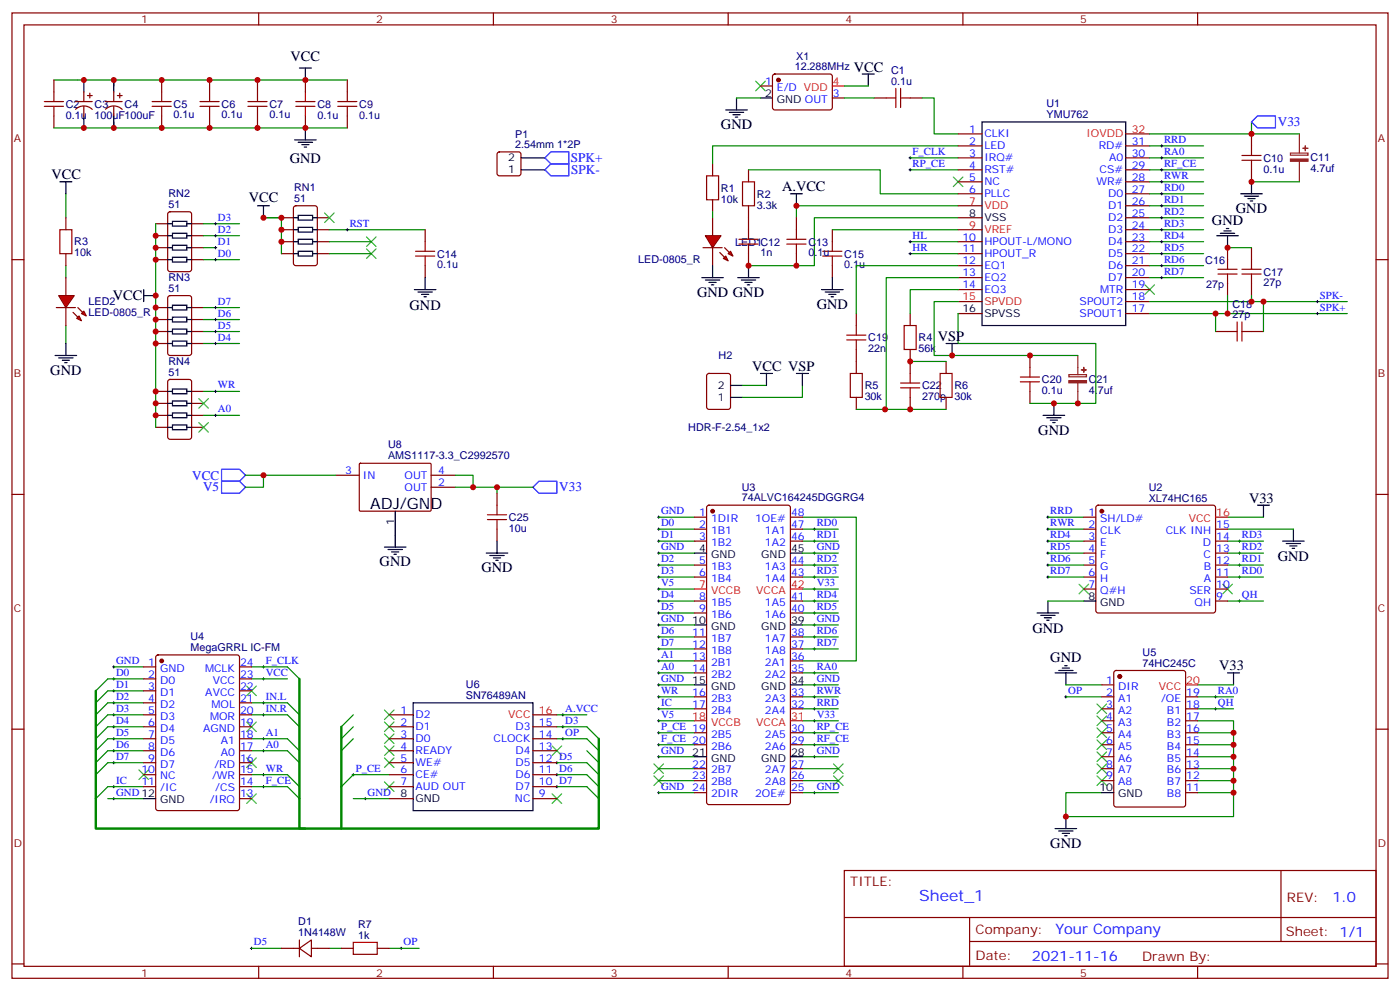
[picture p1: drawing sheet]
<svg xmlns="http://www.w3.org/2000/svg" width="412mm" height="292mm" viewBox="0 0 412 292" stroke-linecap="round" stroke-linejoin="round" font-family="sans-serif">
<g fill="none" stroke="#3c3" stroke-width=".35">
<path d="M222.6 23.9l2.8 2.8M225.4 23.9l-2.8 2.8M280.8 52.1l2.8 2.9M283.6 52.1l-2.8 2.9M107.9 73.3l2.9 2.8M107.9 69.8l2.9 2.8M110.8 73.3l-2.9 2.8M110.8 69.8l-2.9 2.8M337.3 83.9l2.8 2.8M340.1 83.9l-2.8 2.8M317.9 172.1l2.8 2.8M320.7 172.1l-2.8 2.8"/>
<path d="M360.2 172.1l2.8 2.8M363 172.1l-2.8 2.8M72.7 212.7l2.8 2.8M72.7 202.1l2.8 2.8M75.5 212.7l-2.8 2.8M75.5 202.1l-2.8 2.8M113.2 216.2l2.9 2.8M113.2 212.7l2.9 2.8M113.2 209.1l2.9 2.8M113.2 219.7l2.9 2.8M116.1 216.2l-2.9 2.8M116.1 212.7l-2.9 2.8"/>
<path d="M116.1 209.1l-2.9 2.8M116.1 219.7l-2.9 2.8M162.6 219.7l2.9 2.8M165.5 219.7l-2.9 2.8M323.1 207.4l2.9 2.8M323.1 210.9l2.9 2.8M323.1 214.4l2.9 2.8M323.1 217.9l2.9 2.9M326 207.4l-2.9 2.8M326 210.9l-2.9 2.8M326 214.4l-2.9 2.8M326 217.9l-2.9 2.9"/>
<path d="M40.9 226.8l2.8 2.8M43.7 226.8l-2.8 2.8M72.7 233.8l2.8 2.8M72.7 223.2l2.8 2.9M75.5 233.8l-2.8 2.8M75.5 223.2l-2.8 2.9M113.2 223.2l2.9 2.9M113.2 230.3l2.9 2.8M116.1 223.2l-2.9 2.9M116.1 230.3l-2.9 2.8M162.6 233.8l2.9 2.8M165.5 233.8l-2.9 2.8"/>
<path d="M192.6 228.5l2.8 2.9M192.6 225l2.8 2.8M195.4 228.5l-2.8 2.9M195.4 225l-2.8 2.8M245.5 225l2.9 2.8M245.5 228.5l2.9 2.9M248.4 225l-2.9 2.8M248.4 228.5l-2.9 2.9M323.1 221.5l2.9 2.8M323.1 225l2.9 2.8M323.1 228.5l2.9 2.9M326 221.5l-2.9 2.8"/>
<path d="M326 225l-2.9 2.8M326 228.5l-2.9 2.9"/>
</g>
<g fill="none" stroke="#000" stroke-width=".29">
<path d="M267.8 46.5h.7M268.1 46.1v.7M193.7 159.4h.7M193.7 155.9h.7M193.7 152.3h.7M194 152v.7M194 155.5v.7M194 159v.7M239.5 159.4h.7M239.5 155.9h.7M239.9 155.5v.7M239.9 159v.7"/>
<path d="M308.3 159.4h.7M308.3 155.9h.7M308.3 152.3h.7M308.7 152v.7M308.7 155.5v.7M308.7 159v.7M364.8 159.4h.7M365.1 159v.7M193.7 177h.7M193.7 170h.7M193.7 166.4h.7M193.7 173.5h.7"/>
<path d="M193.7 162.9h.7M194 162.6v.7M194 166.1v.7M194 169.6v.7M194 173.1v.7M194 176.7v.7M239.5 177h.7M239.5 170h.7M239.5 166.4h.7M239.5 173.5h.7M239.5 162.9h.7M239.9 162.6v.7"/>
<path d="M239.9 166.1v.7M239.9 169.6v.7M239.9 173.1v.7M239.9 176.7v.7M308.3 170h.7M308.3 166.4h.7M308.3 162.9h.7M308.7 162.6v.7M308.7 166.1v.7M308.7 169.6v.7M364.8 177h.7M364.8 170h.7"/>
<path d="M364.8 166.4h.7M364.8 162.9h.7M365.1 162.6v.7M365.1 166.1v.7M365.1 169.6v.7M365.1 176.7v.7M77.3 196.4h.7M77.6 196.1v.7M193.7 198.2h.7M193.7 194.7h.7M193.7 191.1h.7M193.7 187.6h.7"/>
<path d="M193.7 180.6h.7M193.7 184.1h.7M194 180.2v.7M194 183.7v.7M194 187.3v.7M194 190.8v.7M194 194.3v.7M194 197.8v.7M239.5 198.2h.7M239.5 191.1h.7M239.5 187.6h.7M239.5 180.6h.7"/>
<path d="M239.5 184.1h.7M239.9 180.2v.7M239.9 183.7v.7M239.9 187.3v.7M239.9 190.8v.7M239.9 197.8v.7M165.5 217.6h.7M165.8 217.2v.7M193.7 219.4h.7M193.7 215.8h.7M193.7 208.8h.7M193.7 205.2h.7"/>
<path d="M193.7 212.3h.7M193.7 201.7h.7M194 201.4v.7M194 204.9v.7M194 208.4v.7M194 211.9v.8M194 215.5v.7M194 219v.7M239.5 219.4h.7M239.5 215.8h.7M239.5 208.8h.7M239.5 205.2h.7"/>
<path d="M239.5 212.3h.7M239.5 201.7h.7M239.9 201.4v.7M239.9 204.9v.7M239.9 208.4v.7M239.9 211.9v.8M239.9 215.5v.7M239.9 219v.7M313.6 205.2h.7M314 204.9v.7M357.7 208.8h.7M357.7 205.2h.7"/>
<path d="M358.1 204.9v.7M358.1 208.4v.7M193.7 233.5h.7M193.7 222.9h.7M194 222.5v.7M194 233.1v.7M239.5 233.5h.7M239.5 222.9h.7M239.9 222.5v.7M239.9 233.1v.7"/>
</g>
<g fill="none" stroke="#008700" stroke-width=".35">
<path d="M217 28.9h7M248.7 25.3h7.1M194 159.4h10.6M194 155.9h10.6M194 152.3h10.6M236.4 152.3h15.8v42.4h-15.8M236.4 159.4h10.5M236.4 155.9h10.5M308.7 159.4h10.6M308.7 155.9h10.6M308.7 152.3h10.6M361.6 155.9h19.4"/>
<path d="M361.6 159.4h10.6M361.6 152.3h10.6M194 177h10.6M194 173.5h10.6M194 170h10.6M194 166.4h10.6M194 162.9h10.6M236.4 177h10.5M236.4 173.5h10.5M236.4 170h10.5M236.4 166.4h10.5M236.4 162.9h10.5"/>
<path d="M308.7 177h10.6M308.7 170h10.6M308.7 166.4h10.6M308.7 162.9h10.6M361.6 177h10.6M361.6 170h10.6M361.6 166.4h10.6M361.6 162.9h10.6M194 198.2h10.6M194 194.7h10.6M194 191.1h10.6M194 187.6h10.6"/>
<path d="M194 184.1h10.6M194 180.6h10.6M236.4 198.2h10.5M236.4 191.1h10.5M236.4 187.6h10.5M236.4 184.1h10.5M236.4 180.6h10.5M194 219.4h10.6M194 215.8h10.6M194 212.3h10.6M194 208.8h10.6M194 205.2h10.6"/>
<path d="M194 201.7h10.6M236.4 219.4h10.5M236.4 215.8h10.5M236.4 212.3h10.5M236.4 208.8h10.5M236.4 205.2h10.5M236.4 201.7h10.5M314 205.2h10.6M314 201.7h10.6M352.8 215.8h10.6v17.7M352.8 212.3h10.6v3.5M352.8 219.4h10.6"/>
<path d="M352.8 208.8h10.6M352.8 205.2h10.6M352.8 201.7h10.6M194 233.5h10.6M194 229.9h10.6M194 226.4h10.6M194 222.9h10.6M236.4 233.5h10.5M236.4 229.9h10.5M236.4 226.4h10.5M236.4 222.9h10.5M324.6 233.5h-10.6v7h49.4v-7"/>
<path d="M352.8 233.5h10.6M352.8 229.9h10.6M352.8 226.4h10.6M352.8 222.9h10.6"/>
</g>
<g fill="none" stroke="#000" stroke-width=".35">
<path d="M213.8 32.4h6.3M214.8 33.1h4.3M215.9 33.8h2.1M216.6 34.5h.7M217 28.9v3.5M224 28.9h3.5M254 21.8h3.5M255.8 21.8v3.5M289.3 35.9h42.3v60h-42.3zM370.4 148.8h3.5M372.2 148.8v3.5M377.8 159.4h6.4"/>
<path d="M381 155.9v3.5M204.6 162.9h3.5M232.8 162.9h3.6M308.7 177v3.6M319.3 177h3.5M378.9 160.1h4.2M379.9 160.8h2.2M380.6 161.5h.8M204.6 184.1h3.5M232.8 184.1h3.6M305.5 180.6h6.4M306.6 181.3h4.2"/>
<path d="M307.6 182h2.1M308.3 182.7h.7M310.8 198.2h6.3M311.9 197.5h4.2M312.9 196.8h2.1M313.6 196.1h.7M314 198.2v3.5M361.6 198.2h3.5M363.4 198.2v3.5M204.6 201.7h3.5M232.8 201.7h3.6M204.6 222.9h3.5"/>
<path d="M232.8 222.9h3.6M324.6 233.5h3.5M310.8 244.1h6.3M311.9 244.8h4.2M312.9 245.5h2.1M313.6 246.2h.7M314 240.5v3.6"/>
</g>
<g fill="#870000" stroke="#870000" stroke-width=".35">
<circle cx="329.8" cy="199.2" r=".53"/>
<circle cx="324.6" cy="150.6" r=".53"/>
<circle cx="209.9" cy="150.6" r=".53"/>
<circle cx="229.3" cy="23.6" r=".53"/>
</g>
<g fill="none" stroke="#870000" stroke-width=".35">
<path d="M224 25.3h3.5M227.8 22l.4-.2 16.5 .1 .5 .6-.1 9.5-.6 .4-16.5-.1-.5-.6v-9.2zM245.2 28.9h3.5M282.2 39.4h7.1M331.6 39.4h7.1M282.2 43h7.1M282.2 46.5h7.1M282.2 50h7.1M282.2 53.6h7.1M282.2 57.1h7.1M331.6 43h7.1M331.6 46.5h7.1"/>
<path d="M331.6 50h7.1M331.6 53.6h7.1M331.6 57.1h7.1M282.2 60.6h7.1M282.2 64.1h7.1M282.2 67.7h7.1M282.2 71.2h7.1M282.2 74.7h7.1M282.2 78.2h7.1M331.6 60.6h7.1M331.6 64.1h7.1M331.6 67.7h7.1"/>
<path d="M331.6 71.2h7.1M331.6 74.7h7.1M331.6 78.2h7.1M282.2 81.8h7.1M282.2 85.3h7.1M282.2 88.8h7.1M282.2 92.4h7.1M331.6 81.8h7.1M331.6 85.3h7.1M331.6 88.8h7.1M331.6 92.4h7.1M204.6 152.3h3.5"/>
<path d="M204.6 155.9h3.5M204.6 159.4h3.5M208.4 149l.4-.2h23.3l.7 .4v87.1l-.4 .6-23.6 .1-.6-.5-.1-87zM232.8 152.3h3.6M232.8 155.9h3.6M232.8 159.4h3.6M319.3 152.3h3.5M319.3 155.9h3.5M319.3 159.4h3.5M323 149l.5-.2h33.9l.5 .2 .2 .5v30.3l-.3 .5-.4 .3h-33.9l-.5-.3-.2-.5v-30.3zM358.1 155.9h3.5M358.1 159.4h3.5"/>
<path d="M204.6 166.4h3.5M204.6 170h3.5M204.6 177h3.5M232.8 166.4h3.6M232.8 170h3.6M232.8 177h3.6M319.3 162.9h3.5M319.3 166.4h3.5M319.3 170h3.5M319.3 173.5h3.5M358.1 162.9h3.5M358.1 166.4h3.5"/>
<path d="M358.1 170h3.5M358.1 173.5h3.5M358.1 177h3.5M204.6 180.6h3.5M204.6 187.6h3.5M204.6 191.1h3.5M204.6 194.7h3.5M204.6 198.2h3.5M232.8 180.6h3.6M232.8 187.6h3.6M232.8 191.1h3.6M232.8 194.7h3.6"/>
<path d="M232.8 198.2h3.6M328.3 197.7l.5-.2h19.7l.7 .4v39.1l-.4 .6-20 .1-.7-.5v-39zM204.6 205.2h3.5M204.6 208.8h3.5M204.6 215.8h3.5M204.6 219.4h3.5M232.8 205.2h3.6M232.8 208.8h3.6M232.8 215.8h3.6M232.8 219.4h3.6M324.6 201.7h3.5M324.6 205.2h3.5"/>
<path d="M324.6 208.8h3.5M324.6 212.3h3.5M324.6 215.8h3.5M324.6 219.4h3.5M349.2 205.2h3.6M349.2 208.8h3.6M349.2 212.3h3.6M349.2 215.8h3.6M349.2 219.4h3.6M204.6 226.4h3.5M204.6 229.9h3.5M204.6 233.5h3.5"/>
<path d="M232.8 226.4h3.6M232.8 229.9h3.6M232.8 233.5h3.6M324.6 222.9h3.5M324.6 226.4h3.5M324.6 229.9h3.5M349.2 222.9h3.6M349.2 226.4h3.6M349.2 229.9h3.6M349.2 233.5h3.6"/>
</g>
<path d="M245.2 25.3h3.5M358.1 152.3h3.5M204.6 173.5h3.5M232.8 173.5h3.6M204.6 212.3h3.5M232.8 212.3h3.6M349.2 201.7h3.6" fill="none" stroke="#f00" stroke-width=".35"/>
<g fill="#f00" stroke="#870000" stroke-width=".35">
<path d="M207.8 69.4h4.6l-2.5 3.6z"/>
<path d="M207.1 73h5.6z"/>
</g>
<g fill="#870000" stroke="#870000" stroke-width=".35">
<path d="M213.4 73l1.4 1.4z"/>
<path d="M212 74.4l1.4 1.4z"/>
</g>
<g fill="#f00" stroke="#870000" stroke-width=".35">
<path d="M214.5 74.7l.7-.7 .7 1.4z"/>
<path d="M213.1 76.1l.7-.7 .7 1.4z"/>
</g>
<g fill="none" stroke="#870000" stroke-width=".35">
<path d="M15.9 23.6v3.5M15.9 34.1v3.6M22.2 29.9h5M22.3 32.2a3.5 3.5 0 0 1 4.9 0M24.7 27.1v2.8M24.7 31.3v2.8M25.8 28.2h1.4M26.5 27.4v1.5M102.3 23.6v3.5M102.3 34.1v3.6M257.5 28.9h3.6M268.1 28.9h3.5"/>
<path d="M368.7 39.4v3.6M209.9 48.3v3.5M209.9 58.8v3.6M220.5 50v3.6M368.7 50v3.6M45.9 76.5h3.5M45.9 73h3.5M45.9 69.4h3.5M45.9 65.9h3.5M49.6 62.6l.5-.2h5.6l.7 .4v16.5l-.4 .7h-5.9l-.7-.5v-16.4zM56.4 76.5h3.6M56.4 73h3.6"/>
<path d="M56.4 69.4h3.6M56.4 65.9h3.6M82.9 64.1h3.5M82.9 67.7h3.5M82.9 71.2h3.5M82.9 74.7h3.5M86.7 60.8l.4-.2h5.7l.6 .4 .1 16.5-.5 .7h-5.9l-.6-.4-.1-16.5zM93.5 64.1h3.5M93.5 67.7h3.5M93.5 71.2h3.5M93.5 74.7h3.5M125.2 67.7v3.5"/>
<path d="M125.2 78.2v3.6M209.9 64.1v5.3M209.9 73v5.2M220.5 60.6v7.1M220.5 74.7v3.5M234.6 64.1v3.6M234.6 74.7v3.5M245.2 67.7v3.5M245.2 78.2v3.6M361.6 73v3.5M368.7 73v3.5M45.9 97.6h3.5"/>
<path d="M45.9 94.1h3.5M45.9 90.6h3.5M49.6 87.3l.5-.2h5.6l.7 .4v16.5l-.4 .6-5.9 .1-.7-.5v-16.4zM56.4 97.6h3.6M56.4 94.1h3.6M56.4 90.6h3.6M252.2 92.4v3.5M268.1 92.4v3.5M358.1 97.6h3.5M361.6 83.5v3.6M368.7 83.5v3.6M368.7 97.6h3.5"/>
<path d="M45.9 118.8h3.5M45.9 115.3h3.5M45.9 101.2h3.5M49.6 112l.5-.2h5.6l.7 .4v16.5l-.4 .6-5.9 .1-.7-.5v-16.4zM56.4 118.8h3.6M56.4 115.3h3.6M56.4 101.2h3.6M208.4 110.2l.4-.2h5.7l.6 .4 .1 9.5-.5 .6-5.9 .1-.6-.5-.1-9.4zM252.2 102.9v7.1M252.2 117.1v3.5M268.1 102.9v7.1M268.1 117.1v3.5"/>
<path d="M278.7 106.5v3.5M278.7 117.1v3.5M303.4 104.7v3.5M303.4 115.3v3.5M45.9 125.9h3.5M45.9 122.3h3.5M56.4 125.9h3.6M56.4 122.3h3.6M100.5 279.3h3.6M111.1 279.3h3.6"/>
</g>
<g fill="none" stroke="#a10000" stroke-width=".35">
<path d="M13.1 31.3h5.6M13.1 29.9h5.6M15.9 27.1v2.8M15.9 31.3v2.8M99.5 31.3h5.6M99.5 29.9h5.6M102.3 27.1v2.8M102.3 31.3v2.8M261.1 28.9h2.8M263.9 26v5.7M265.3 28.9h2.8M265.3 26v5.7"/>
<path d="M208.1 51.8h3.6v7h-3.6zM218.7 53.6h3.5v7h-3.5zM365.8 47.2h5.7M365.8 45.8h5.7M368.7 43v2.8M368.7 47.2v2.8M122.4 75.4h5.7M122.4 74h5.7M125.2 71.2v2.8M125.2 75.4v2.8M217.7 71.9h5.6M217.7 70.5h5.6"/>
<path d="M220.5 67.7v2.8M220.5 71.9v2.8M231.8 71.9h5.6M231.8 70.5h5.6M234.6 67.7v2.8M234.6 71.9v2.8M242.4 75.4h5.6M242.4 74h5.6M245.2 71.2v2.8M245.2 75.4v2.8M358.8 79.3h5.6M361.6 76.5v2.8"/>
<path d="M365.8 79.3h5.7M368.7 76.5v2.8M249.4 98.7h5.7M252.2 95.9v2.8M266.3 95.9h3.6v7h-3.6zM358.8 80.7h5.6M361.6 80.7v2.8M361.6 97.6h2.8M364.4 94.8v5.7M365.8 80.7h5.7M365.8 97.6h2.9M365.8 94.8v5.7"/>
<path d="M368.7 80.7v2.8M249.4 100.1h5.7M250.5 110h3.5v7.1h-3.5zM252.2 100.1v2.8M265.3 114.2h5.6M265.3 112.8h5.6M268.1 110v2.8M268.1 114.2v2.9M276.9 110h3.6v7.1h-3.6zM300.6 112.5h5.6M300.6 111.1h5.6M303.4 108.2v2.9"/>
<path d="M303.4 112.5v2.8M104.1 277.6h7v3.5h-7z"/>
</g>
<g fill="none" stroke="#008700" stroke-width=".35">
<path d="M15.9 37.7h17.6M15.9 23.6h17.6M90 23.6h12.3M90 37.7h12.3M248.7 28.9h8.8M271.6 28.9h3.6v10.5h7M338.7 39.4h44.1M19.4 57.1v7M220.5 50h38.8v7.1h22.9M268.1 46.5h14.1M268.1 50h14.1M282.2 43h-72.3v5.3"/>
<path d="M338.7 46.5h15.8M338.7 50h15.8M338.7 43h15.8M338.7 53.6h15.8M338.7 57.1h15.8M368.7 53.6h14.1M19.4 78.2v3.6M45.9 65.9v60M60 73h3.5M60 65.9h10.6M60 69.4h10.6M60 76.5h10.6"/>
<path d="M82.9 64.1h-5.3h5.3v10.6M97 67.7h28.2M97 71.2h12.4M97 74.7h12.4M209.9 62.4v1.7M245.2 67.7h37M268.1 71.2h14.1M268.1 74.7h14.1M282.2 78.2h-30v14.2M282.2 60.6h-47.6v3.5M282.2 64.1h-42.3v14.1h-19.4M338.7 67.7h15.8"/>
<path d="M338.7 71.2h15.8M338.7 74.7h15.8M338.7 60.6h15.8M338.7 64.1h15.8M338.7 78.2h15.8M361.6 73h7.1M19.4 95.9v5.3M60 90.6h10.6M60 94.1h10.6M60 97.6h10.6M282.2 81.8h-21.1v38.8h-8.9M282.2 85.3h-14.1v7.1"/>
<path d="M282.2 88.8h-7v15.9h42.3M282.2 92.4v8.8h40.6v17.6h-19.4M338.7 81.8h15.8M338.7 88.8h58.2M338.7 92.4h58.2M358.1 92.4v5.2M361.6 87.1v5.3M368.7 87.1v1.7M372.2 88.8v8.8M60 101.2h10.6M60 115.3h10.6M218.7 113.5h7.1"/>
<path d="M236.4 113.5v3.6h-17.7M268.1 106.5h10.6M60 122.3h10.6M260.7 120.6h18M97 279.3h3.5M114.7 279.3h8.8"/>
</g>
<g fill="none" stroke="#000" stroke-width=".35">
<path d="M24.7 23.6v3.5M24.7 34.1v3.6M17.6 53.6h3.6M19.4 53.6v3.5M232.8 57.1h3.6M234.6 57.1v3.5M365.5 57.1h6.3M366.5 57.8h4.3M367.6 58.5h2.1M368.3 59.2h.7M368.7 53.6v3.5M49.4 69.4h1.4"/>
<path d="M49.4 76.5h1.4M49.4 73h1.4M49.4 65.9h1.4M50.8 75.8h4.2v1.4h-4.2zM50.8 72.2h4.2v1.5h-4.2zM50.8 68.7h4.2v1.4h-4.2zM50.8 65.2h4.2v1.4h-4.2zM55 69.4h1.4M55 76.5h1.4M55 73h1.4M55 65.9h1.4M75.8 60.6h3.6"/>
<path d="M77.6 60.6v3.5M86.4 64.1h1.4M86.4 67.7h1.4M86.4 71.2h1.4M86.4 74.7h1.4M87.8 63.4h4.3v1.4h-4.3zM87.8 67h4.3v1.4h-4.3zM87.8 70.5h4.3v1.4h-4.3zM87.8 74h4.3v1.4h-4.3zM92.1 64.1h1.4M92.1 67.7h1.4M92.1 71.2h1.4"/>
<path d="M92.1 74.7h1.4M209.9 78.2v3.6M220.5 78.2v3.6M358.4 69.4h6.4M359.5 68.7h4.2M360.5 68h2.2M361.2 67.3h.7M361.6 69.4v3.6M42.3 87.1h3.6M42.3 85.3v3.5M49.4 97.6h1.4M49.4 94.1h1.4"/>
<path d="M49.4 90.6h1.4M50.8 96.9h4.2v1.5h-4.2zM50.8 93.4h4.2v1.4h-4.2zM50.8 89.9h4.2v1.4h-4.2zM55 97.6h1.4M55 94.1h1.4M55 90.6h1.4M122.1 85.3h6.3M123.1 86h4.3M124.2 86.7h2.1M124.9 87.4h.7M125.2 81.8v3.5"/>
<path d="M206.7 81.8h6.4M207.8 82.5h4.2M208.8 83.2h2.2M209.5 83.9h.8M217.3 81.8h6.4M218.4 82.5h4.2M219.4 83.2h2.1M220.1 83.9h.7M242 85.3h6.4M243.1 86h4.2M244.1 86.7h2.1M244.8 87.4h.7"/>
<path d="M245.2 81.8v3.5M16.2 104.7h6.4M17.3 105.4h4.2M18.3 106.1h2.2M19 106.8h.8M19.4 101.2v3.5M49.4 101.2h1.4M49.4 118.8h1.4M49.4 115.3h1.4M50.8 118.1h4.2v1.4h-4.2zM50.8 114.6h4.2v1.4h-4.2zM50.8 100.5h4.2v1.4h-4.2z"/>
<path d="M55 101.2h1.4M55 118.8h1.4M55 115.3h1.4M215.2 117.1h3.5M215.2 113.5h3.5M224 110h3.5M225.8 110v3.5M234.6 110h3.5M236.4 110v3.5M278.7 101.2h3.5M280.5 101.2v3.5M310.4 118.8v3.5"/>
<path d="M49.4 122.3h1.4M49.4 125.9h1.4M50.8 125.2h4.2v1.4h-4.2zM50.8 121.6h4.2v1.4h-4.2zM55 122.3h1.4M55 125.9h1.4M307.3 122.3h6.3M308.3 123h4.3M309.4 123.8h2.1M310.1 124.5h.7"/>
</g>
<path d="M382.8 39.4v5.7M380.1 45.1h5.2v.6h-5.2zM382.8 47.6v6M314.9 110.3h5.1v.7h-5.1zM317.5 104.7v5.6M317.5 112.8v6" fill="none" stroke="#8c2424" stroke-width=".35"/>
<g fill="#8c2424" stroke="#8c2424" stroke-width=".35">
<path d="M314.9 112.1h5.1v.6h-5.1z"/>
<path d="M318.6 108.9l1.4 .1z"/>
<path d="M319.2 108.2l.1 1.4z"/>
<path d="M380.1 46.8h5.2v.7h-5.2z"/>
<path d="M383.8 43.7h1.4z"/>
<path d="M384.5 43v1.4z"/>
</g>
<g fill="none" stroke="#000" stroke-width=".29">
<path d="M267.8 50h.7M268.1 49.7v.7M341.8 50h.7M341.8 43h.7M341.8 46.5h.7M341.8 53.6h.7M341.8 57.1h.7M342.2 42.6v.7M342.2 46.1v.7M342.2 49.7v.7M342.2 53.2v.7M342.2 56.7v.7"/>
<path d="M63.1 76.5h.8M63.1 73h.8M63.1 69.4h.8M63.1 65.9h.8M63.5 65.5v.8M63.5 69.1v.7M63.5 72.6v.7M63.5 76.1v.7M102 67.7h.7M102.3 67.3v.7M267.8 71.2h.7M267.8 74.7h.7"/>
<path d="M268.1 70.8v.7M268.1 74.4v.7M341.8 71.2h.7M341.8 74.7h.7M341.8 60.6h.7M341.8 64.1h.7M341.8 67.7h.7M341.8 78.2h.7M342.2 60.3v.7M342.2 63.8v.7M342.2 67.3v.7M342.2 70.8v.7"/>
<path d="M342.2 74.4v.7M342.2 77.9v.7M63.1 97.6h.8M63.1 94.1h.8M63.1 90.6h.8M63.5 90.2v.7M63.5 93.8v.7M63.5 97.3v.7M341.8 81.8h.7M342.2 81.4v.7M387.7 88.8h.7M387.7 92.4h.7"/>
<path d="M388.1 88.5v.7M388.1 92v.7M63.1 101.2h.8M63.1 115.3h.8M63.5 100.8v.7M63.5 114.9v.7M63.1 122.3h.8M63.5 122v.7M103.7 228.2h.7M104.1 227.8v.7M163.7 224.6h.7M163.7 228.2h.7"/>
<path d="M163.7 231.7h.7M164 224.3v.7M164 227.8v.7M164 231.4v.7M117.8 279.3h.7M118.2 279v.7"/>
</g>
<g fill="#f00" stroke="#870000" stroke-width=".35">
<path d="M17.3 87.1h4.6l-2.5 3.5z"/>
<path d="M16.6 90.6h5.6z"/>
</g>
<g fill="#870000" stroke="#870000" stroke-width=".35">
<path d="M22.9 90.6l1.4 1.4z"/>
<path d="M21.5 92l1.4 1.4z"/>
</g>
<g fill="#f00" stroke="#870000" stroke-width=".35">
<path d="M24 92.4l.7-.7 .7 1.4z"/>
<path d="M22.6 93.8l.7-.7 .7 1.4z"/>
</g>
<g fill="none" stroke="#870000" stroke-width=".35">
<path d="M3.5 3.8h405.4v284.3h-405.4zM7.1 7.3h398.2v277.3h-398.2zM76.2 3.8v3.5M145.3 3.8v3.5M214.5 3.8v3.5M283.6 3.8v3.5M352.8 3.8v3.5M31 29.9h5M31.1 32.2a3.5 3.5 0 0 1 4.9 0M33.5 27.1v2.8M33.5 31.3v2.8M34.6 28.2h1.4"/>
<path d="M35.3 27.4v1.5M47.6 23.6v3.5M47.6 34.1v3.6M61.7 23.6v3.5M61.7 34.1v3.6M75.8 23.6v3.5M75.8 34.1v3.6M90 23.6v3.5M90 34.1v3.6M146.6 44.9l.5-.2h5.7l.5 .2 .2 .5v5.7l-.3 .5-.4 .2h-5.7l-.5-.2-.2-.5v-5.7zM3.5 76.5h3.6M19.4 64.1v3.6"/>
<path d="M19.4 74.7v3.5M405.3 76.5h3.6M19.4 81.8v5.3M19.4 90.6v5.3M98.8 140h7M105.9 136.6l.3-.1h20.6l.2 .3-.1 13.6-.3 .2-20.6-.1-.2-.3zM127 140h7.1M3.5 145.6h3.6M127 143.5h7.1M146.4 145.3v3.5M146.4 155.9v3.5M405.3 145.6h3.6"/>
<path d="M42.3 196.4h3.6M42.3 200h3.6M46.1 193.1l.5-.2h23.2l.7 .4 .1 44.8-.5 .6-23.5 .1-.7-.5v-44.7zM70.6 196.4h3.5M70.6 200h3.5M3.5 214.8h3.6M42.3 210.5h3.6M42.3 214.1h3.6M42.3 217.6h3.6M42.3 203.5h3.6M42.3 207h3.6M70.6 210.5h3.5"/>
<path d="M70.6 214.1h3.5M70.6 217.6h3.5M70.6 203.5h3.5M70.6 207h3.5M114.7 210.5h7M114.7 214.1h7M114.7 217.6h7M157 210.5h7M157 214.1h7M157 217.6h7M405.3 214.8h3.6M42.3 221.1h3.6"/>
<path d="M42.3 224.6h3.6M42.3 228.2h3.6M42.3 231.7h3.6M70.6 221.1h3.5M70.6 224.6h3.5M70.6 228.2h3.5M70.6 231.7h3.5M70.6 235.2h3.5M114.7 221.1h7M114.7 224.6h7M114.7 228.2h7M114.7 231.7h7"/>
<path d="M114.7 235.2h7M157 221.1h7M157 224.6h7M157 228.2h7M157 231.7h7M157 235.2h7M248.7 256.4h156.6v28.2h-156.6zM377.3 256.4v20.9M82.9 279.3h5.3M88.2 279.3l3.5-2.4v4.9zM88.2 276.9v4.9M91.7 279.3h5.3"/>
<path d="M248.7 270.2h156.5M285.6 277.3h119.6M285.6 270.2v14.2M3.5 283.9h3.6M76.2 284.6v3.5M145.3 284.6v3.5M214.5 284.6v3.5M283.6 284.6v3.5M352.8 284.6v3.5M405.3 283.9h3.6"/>
</g>
<g fill="none" stroke="#a10000" stroke-width=".35">
<path d="M44.8 31.3h5.6M44.8 29.9h5.6M47.6 27.1v2.8M47.6 31.3v2.8M58.9 31.3h5.7M58.9 29.9h5.7M61.7 27.1v2.8M61.7 31.3v2.8M73 31.3h5.7M73 29.9h5.7M75.8 27.1v2.8M75.8 31.3v2.8"/>
<path d="M87.1 31.3h5.7M87.1 29.9h5.7M90 27.1v2.8M90 31.3v2.8M17.6 67.7h3.6v7h-3.6zM143.6 151.6h5.6M143.6 153h5.6M146.4 148.8v2.8M146.4 153v2.9"/>
</g>
<g fill="none" stroke="#008700" stroke-width=".35">
<path d="M33.5 35.9v1.8h56.5M90 23.6h-56.5v1.7M368.7 35.9v3.5M72.3 140h26.5M77.6 140v3.5h-5.3M134.1 140h5.2v3.5h-5.2M139.3 143.5h17.7M146.4 143.5v1.8M33.5 196.4h8.8M42.3 200h-10.6l-3.5 3.5M74.1 200h10.6M74.1 196.4h10.6l3.5 3.6"/>
<path d="M42.3 210.5h-10.6l-3.5 3.6M42.3 214.1h-10.6l-3.5 3.5M42.3 217.6h-10.6l-3.5 3.5M42.3 207h-10.6l-3.5 3.5M42.3 203.5h-10.6l-3.5 3.5M74.1 210.5h10.6l3.5 3.6M74.1 217.6h10.6l3.5 3.5M74.1 207h10.6l3.5 3.5M104.1 217.6l-3.6 3.5M104.1 214.1l-3.6 3.5M104.1 210.5l-3.6 3.6M164 210.5h8.9"/>
<path d="M164 214.1h8.9l3.5 3.5M164 217.6h8.9l3.5 3.5M31.7 235.2h10.6M42.3 231.7h-10.6l-3.5 3.5M42.3 224.6h-10.6l-3.5 3.6M42.3 221.1h-10.6l-3.5 3.5M74.1 231.7h10.6l3.5 3.5M74.1 228.2h10.6l3.5 3.5M74.1 221.1h10.6l3.5 3.5M104.1 235.2h10.6M114.7 228.2h-10.6l-3.6 3.5M164 231.7h8.9l3.5 3.5"/>
<path d="M164 228.2h8.9l3.5 3.5M164 224.6h8.9l3.5 3.6M172.9 221.1l3.5 3.5M74.1 279.3h8.8"/>
</g>
<g fill="none" stroke="#000" stroke-width=".29">
<path d="M33.2 196.4h.7M33.2 200h.7M33.5 196.1v.7M33.5 199.6v.7M77.3 200h.7M77.6 199.6v.7M33.2 210.5h.7M33.2 207h.7M33.2 217.6h.7M33.2 214.1h.7M33.2 203.5h.7M33.5 203.1v.7"/>
<path d="M33.5 206.7v.7M33.5 210.2v.7M33.5 213.7v.7M33.5 217.2v.7M77.3 210.5h.7M77.3 207h.7M77.3 217.6h.7M77.6 206.7v.7M77.6 210.2v.7M77.6 217.2v.7M165.5 210.5h.7M165.5 214.1h.7"/>
<path d="M165.8 210.2v.7M165.8 213.7v.7M33.2 235.2h.7M33.2 231.7h.7M33.2 221.1h.7M33.2 224.6h.7M33.5 220.8v.7M33.5 224.3v.7M33.5 231.4v.7M33.5 234.9v.7M77.3 231.7h.7M77.3 228.2h.7"/>
<path d="M77.3 221.1h.7M77.6 220.8v.7M77.6 227.8v.7M77.6 231.4v.7M107.2 235.2h.7M107.6 234.9v.7M73.7 279.3h.7M74.1 279v.7"/>
</g>
<path d="M88.2 200v44.1h1.8M28.2 203.5v40.6h148.2v-26.5M100.5 214.1v30" fill="none" stroke="#008700" stroke-width=".71"/>
<g fill="none" stroke="#000" stroke-width=".35">
<path d="M33.5 23.6v3.5M33.5 34.1v3.6M88.2 20h3.5M90 20v3.6M90 37.7v3.5M86.8 41.2h6.3M87.8 41.9h4.3M88.9 42.6h2.1M89.6 43.3h.7M153.5 50h7M153.5 46.5h7M116.4 150.6v10.5"/>
<path d="M146.4 159.4v3.5M113.2 161.1h6.4M114.3 161.9h4.2M115.4 162.6h2.1M116.1 163.3h.7M143.2 162.9h6.4M144.3 163.6h4.2M145.3 164.3h2.2M146 165h.8M121.7 207h35.3v31.8h-35.3zM42.3 235.2h3.6"/>
</g>
<circle cx="47.6" cy="194.7" r=".53" fill="#870000" stroke="#870000" stroke-width=".35"/>
<path d="M368.7 35.9l1.7-1.8h5.3v3.6h-5.3zM160.5 46.5l1.8-1.8h5.3v3.6h-5.3zM160.5 50l1.8-1.7h5.3v3.5h-5.3zM65.3 138.2h5.3l1.7 1.8-1.7 1.7h-5.3zM65.3 141.7h5.3l1.7 1.8-1.7 1.8h-5.3zM157 143.5l1.7-1.8h5.3v3.6h-5.3z" fill="none" stroke="#00f" stroke-width=".35"/>
<path d="M95.6 62.7l2.8 2.8M98.4 62.7l-2.8 2.8M58.6 117.4l2.8 2.8M61.4 117.4l-2.8 2.8M58.6 124.5l2.8 2.8M61.4 124.5l-2.8 2.8" fill="none" stroke="#3c3" stroke-width=".35"/>
<g fill="#c00">
<circle cx="363.4" cy="215.8" r=".88"/>
<circle cx="314" cy="240.5" r=".88"/>
<circle cx="363.4" cy="233.5" r=".88"/>
<circle cx="363.4" cy="229.9" r=".88"/>
<circle cx="363.4" cy="226.4" r=".88"/>
<circle cx="363.4" cy="222.9" r=".88"/>
<circle cx="363.4" cy="219.4" r=".88"/>
<circle cx="268.1" cy="120.6" r=".88"/>
<circle cx="268.1" cy="106.5" r=".88"/>
<circle cx="220.5" cy="78.2" r=".88"/>
<circle cx="234.6" cy="78.2" r=".88"/>
<circle cx="234.6" cy="60.6" r=".88"/>
<circle cx="303.4" cy="104.7" r=".88"/>
<circle cx="317.5" cy="118.8" r=".88"/>
<circle cx="310.4" cy="118.8" r=".88"/>
<circle cx="260.7" cy="120.6" r=".88"/>
<circle cx="368.7" cy="39.4" r=".88"/>
<circle cx="280.5" cy="104.7" r=".88"/>
<circle cx="368.7" cy="53.6" r=".88"/>
<circle cx="361.6" cy="92.4" r=".88"/>
<circle cx="368.7" cy="88.8" r=".88"/>
<circle cx="358.1" cy="92.4" r=".88"/>
<circle cx="372.2" cy="88.8" r=".88"/>
<circle cx="361.6" cy="73" r=".88"/>
<circle cx="45.9" cy="115.3" r=".88"/>
<circle cx="45.9" cy="118.8" r=".88"/>
<circle cx="45.9" cy="122.3" r=".88"/>
<circle cx="45.9" cy="90.6" r=".88"/>
<circle cx="45.9" cy="94.1" r=".88"/>
<circle cx="45.9" cy="97.6" r=".88"/>
<circle cx="45.9" cy="101.2" r=".88"/>
<circle cx="45.9" cy="69.4" r=".88"/>
<circle cx="45.9" cy="73" r=".88"/>
<circle cx="45.9" cy="76.5" r=".88"/>
<circle cx="45.9" cy="87.1" r=".88"/>
<circle cx="82.9" cy="67.7" r=".88"/>
<circle cx="82.9" cy="71.2" r=".88"/>
<circle cx="82.9" cy="64.1" r=".88"/>
<circle cx="77.6" cy="64.1" r=".88"/>
<circle cx="24.7" cy="23.6" r=".88"/>
<circle cx="24.7" cy="37.7" r=".88"/>
<circle cx="33.5" cy="37.7" r=".88"/>
<circle cx="33.5" cy="23.6" r=".88"/>
<circle cx="47.6" cy="37.7" r=".88"/>
<circle cx="61.7" cy="37.7" r=".88"/>
<circle cx="75.8" cy="37.7" r=".88"/>
<circle cx="90" cy="37.7" r=".88"/>
<circle cx="47.6" cy="23.6" r=".88"/>
<circle cx="61.7" cy="23.6" r=".88"/>
<circle cx="75.8" cy="23.6" r=".88"/>
<circle cx="90" cy="23.6" r=".88"/>
<circle cx="139.3" cy="143.5" r=".88"/>
<circle cx="146.4" cy="143.5" r=".88"/>
<circle cx="77.6" cy="140" r=".88"/>
</g>
<text font-size="4.6" x="109" y="149.9">ADJ/GND</text>
<text font-size="4.6" fill="#00f" x="270.8" y="265.4">Sheet_1</text>
<g font-size="4.2">
<text x="85.6" y="17.9">VCC</text>
<text x="251.5" y="21.1">VCC</text>
<text x="212.4" y="38">GND</text>
<text x="85.4" y="47.9">GND</text>
<text x="15.2" y="52.8">VCC</text>
<text x="73.3" y="59.4">VCC</text>
<text x="230.4" y="56.4">A.VCC</text>
<text x="364.1" y="62.7">GND</text>
<text x="357" y="66.2">GND</text>
<text x="33.3" y="88.4">VCC</text>
<text x="205.3" y="87.4">GND GND</text>
<text x="120.7" y="91.4">GND</text>
<text x="240.6" y="90.9">GND</text>
<text x="276.2" y="100.5">VSP</text>
<text x="14.8" y="110.3">GND</text>
<text x="221.5" y="109.3">VCC VSP</text>
<text x="305.9" y="128">GND</text>
<text x="367.9" y="148.1">V33</text>
<text x="111.8" y="166.8">GND</text>
<text x="376.4" y="165.4">GND</text>
<text x="141.8" y="168.6">GND</text>
<text x="304.1" y="186.5">GND</text>
<text x="309.4" y="195">GND</text>
<text x="359.1" y="197.5">V33</text>
<text x="309.4" y="249.7">GND</text>
</g>
<g font-size="4.2" fill="#00f">
<text x="392.5" y="265.7">1.0</text>
<text x="310.9" y="275.2">Your Company</text>
<text x="304" y="283">2021-11-16</text>
</g>
<g font-size="3.9" fill="#00f">
<text x="376.4" y="37.2">V33</text>
<text x="168.2" y="47.8">SPK+</text>
<text x="168.3" y="51.4">SPK-</text>
<text x="56.6" y="141.2">VCC</text>
<text x="59.8" y="144.8">V5</text>
<text x="164.8" y="144.8">V33</text>
</g>
<g font-size="3.9" fill="#800">
<text x="250.5" y="261">TITLE:</text>
<text x="379.1" y="265.7">REV:</text>
<text x="287.4" y="275.2">Company:</text>
<text x="378.7" y="275.8">Sheet: 1/1</text>
<text x="287.4" y="282.9">Date:</text>
<text x="336.4" y="282.9">Drawn By:</text>
</g>
<g font-size="3.2" fill="#800">
<text x="41.6" y="6.8">1</text>
<text x="110.8" y="6.8">2</text>
<text x="179.9" y="6.8">3</text>
<text x="249.1" y="6.8">4</text>
<text x="318.2" y="6.8">5</text>
<text x="4.1" y="41.9">A</text>
<text x="405.9" y="41.9">A</text>
<text x="4.1" y="111.1">B</text>
<text x="405.9" y="111.1">B</text>
<text x="4.1" y="180.2">C</text>
<text x="405.9" y="180.2">C</text>
<text x="4.1" y="249.3">D</text>
<text x="405.9" y="249.3">D</text>
<text x="41.6" y="287.6">1</text>
<text x="110.8" y="287.6">2</text>
<text x="179.9" y="287.6">3</text>
<text x="249.1" y="287.6">4</text>
<text x="318.2" y="287.6">5</text>
</g>
<g font-size="3.2" fill="#000080">
<text x="234.6" y="17.7">X1</text>
<text x="234.1" y="20.6">12.288MHz</text>
<text x="262.5" y="21.8">C1</text>
<text x="262.5" y="25">0.1u</text>
<text x="19.4" y="34.9">0.1u</text>
<text x="19.4" y="31.8">C2</text>
<text x="27.9" y="34.9">100uF100uF</text>
<text x="27.9" y="31.8">C3</text>
<text x="36.7" y="31.8">C4</text>
<text x="51.2" y="34.9">0.1u</text>
<text x="51.2" y="31.7">C5</text>
<text x="65.3" y="34.9">0.1u</text>
<text x="65.3" y="31.7">C6</text>
<text x="79.4" y="34.9">0.1u</text>
<text x="79.4" y="31.7">C7</text>
<text x="93.5" y="35">0.1u</text>
<text x="93.5" y="31.8">C8</text>
<text x="105.8" y="34.9">0.1u</text>
<text x="105.8" y="31.8">C9</text>
<text x="308.3" y="34.8">YMU762</text>
<text x="308.3" y="31.6">U1</text>
<text x="151.8" y="40.6">P1</text>
<text x="151.8" y="43.7">2.54mm 1*2P</text>
<text x="372.2" y="47.6">C10</text>
<text x="386" y="47.6">C11</text>
<text x="372.2" y="50.8">0.1u</text>
<text x="386" y="50.7">4.7uf</text>
<text x="49.6" y="58.1">RN2</text>
<text x="86.7" y="59.5">51</text>
<text x="86.7" y="56.3">RN1</text>
<text x="212.4" y="59.7">10k</text>
<text x="212.4" y="56.4">R1</text>
<text x="223" y="58.2">R2</text>
<text x="49.6" y="61.3">51</text>
<text x="223" y="61.4">3.3k</text>
<text x="21.9" y="75.4">10k</text>
<text x="21.9" y="72.2">R3</text>
<text x="128.8" y="75.9">C14</text>
<text x="188" y="77.5">LED-0805_R</text>
<text x="216.6" y="72.3">LED1C12</text>
<text x="224" y="75.5">1n</text>
<text x="238.1" y="75.5">0.1u</text>
<text x="238.1" y="72.3">C13</text>
<text x="248.7" y="75.9">C15</text>
<text x="355.1" y="77.7">C16</text>
<text x="49.6" y="82.8">RN3</text>
<text x="128.8" y="79.1">0.1u</text>
<text x="248.7" y="79.1">0.1u</text>
<text x="372.2" y="81.2">C17</text>
<text x="26.1" y="89.9">LED2</text>
<text x="49.6" y="86">51</text>
<text x="355.3" y="84.7">27p</text>
<text x="372.2" y="84.3">27p</text>
<text x="26.1" y="93.1">LED-0805_R</text>
<text x="363" y="93.8">27p</text>
<text x="363" y="90.6">C18</text>
<text x="255.8" y="100.5">C19</text>
<text x="270.6" y="100.5">R4</text>
<text x="49.6" y="107.5">RN4</text>
<text x="211.7" y="105.8">H2</text>
<text x="255.8" y="103.8">22n</text>
<text x="270.6" y="103.8">56k</text>
<text x="49.6" y="110.7">51</text>
<text x="306.9" y="112.8">C20</text>
<text x="320.7" y="112.8">C21</text>
<text x="254.7" y="117.9">30k</text>
<text x="254.7" y="114.7">R5</text>
<text x="271.6" y="117.9">270p</text>
<text x="271.6" y="114.7">C22</text>
<text x="281.2" y="117.9">30k</text>
<text x="281.2" y="114.7">R6</text>
<text x="306.9" y="116">0.1u</text>
<text x="320.7" y="116">4.7uf</text>
<text x="202.8" y="127">HDR-F-2.54_1x2</text>
<text x="114.3" y="135.2">AMS1117-3.3_C2992570</text>
<text x="114.3" y="132">U8</text>
<text x="218.5" y="147.6">74ALVC164245DGGRG4</text>
<text x="218.5" y="144.7">U3</text>
<text x="338.4" y="147.7">XL74HC165</text>
<text x="338.4" y="144.6">U2</text>
<text x="149.9" y="153.4">C25</text>
<text x="149.9" y="156.7">10u</text>
<text x="56.1" y="191.7">MegaGRRL IC-FM</text>
<text x="56.1" y="188.6">U4</text>
<text x="336.6" y="196.4">74HC245C</text>
<text x="336.6" y="193.3">U5</text>
<text x="137.2" y="202.6">U6</text>
<text x="137.2" y="205.8">SN76489AN</text>
<text x="87.9" y="275.8">1N4148W</text>
<text x="87.9" y="272.6">D1</text>
<text x="105.5" y="273.4">R7</text>
<text x="105.5" y="276.5">1k</text>
</g>
<g font-size="3.2" fill="#00f">
<text x="225.3" y="25">1</text>
<text x="228.8" y="26.7">E/D VDD</text>
<text x="245.4" y="28.5">3</text>
<text x="285.5" y="39.1">1</text>
<text x="290" y="40.5">CLKI</text>
<text x="268.8" y="45.6">F_CLK</text>
<text x="285.5" y="42.6">2</text>
<text x="285.5" y="46.1">3</text>
<text x="290" y="44">LED</text>
<text x="290" y="47.6">IRQ#</text>
<text x="323.7" y="44">RD#</text>
<text x="326.7" y="47.6">A0</text>
<text x="333.4" y="46.1">30</text>
<text x="333.4" y="42.6">31</text>
<text x="342.9" y="42.1">RRD</text>
<text x="342.9" y="45.6">RA0</text>
<text x="268.8" y="49.1">RP_CE</text>
<text x="285.5" y="49.7">4</text>
<text x="285.5" y="53.2">5</text>
<text x="290" y="51.1">RST#</text>
<text x="323.9" y="51.1">CS#</text>
<text x="333.4" y="53.2">28</text>
<text x="333.4" y="49.7">29</text>
<text x="342.9" y="49.1">RF_CE</text>
<text x="342.9" y="52.7">RWR</text>
<text x="285.5" y="56.7">6</text>
<text x="290" y="54.6">NC</text>
<text x="290" y="58.1">PLLC</text>
<text x="323" y="54.6">WR#</text>
<text x="326.4" y="58.1">D0</text>
<text x="333.4" y="56.7">27</text>
<text x="342.9" y="56.2">RD0</text>
<text x="342.9" y="59.7">RD1</text>
<text x="64.2" y="65">D3</text>
<text x="326.4" y="65.2">D2</text>
<text x="326.4" y="61.7">D1</text>
<text x="333.4" y="63.8">25</text>
<text x="333.4" y="60.3">26</text>
<text x="342.9" y="63.3">RD2</text>
<text x="64.2" y="68.5">D2</text>
<text x="103" y="66.8">RST</text>
<text x="268.8" y="70.3">HL</text>
<text x="283.5" y="70.8">10</text>
<text x="326.4" y="68.7">D3</text>
<text x="333.4" y="70.8">23</text>
<text x="333.4" y="67.3">24</text>
<text x="342.9" y="66.8">RD3</text>
<text x="342.9" y="70.3">RD4</text>
<text x="64.2" y="75.6">D0</text>
<text x="64.2" y="72.1">D1</text>
<text x="268.8" y="73.8">HR</text>
<text x="283.5" y="74.4">11</text>
<text x="283.5" y="77.9">12</text>
<text x="290" y="72.2">HPOUT-L/MONO</text>
<text x="290" y="75.8">HPOUT_R</text>
<text x="326.4" y="75.8">D5</text>
<text x="326.4" y="72.2">D4</text>
<text x="333.4" y="77.9">21</text>
<text x="333.4" y="74.4">22</text>
<text x="342.9" y="73.8">RD5</text>
<text x="342.9" y="77.4">RD6</text>
<text x="283.5" y="81.4">13</text>
<text x="290" y="79.3">EQ1</text>
<text x="290" y="82.8">EQ2</text>
<text x="326.4" y="82.8">D7</text>
<text x="326.4" y="79.3">D6</text>
<text x="333.4" y="81.4">20</text>
<text x="342.9" y="80.9">RD7</text>
<text x="64.2" y="89.7">D7</text>
<text x="283.5" y="84.9">14</text>
<text x="290" y="86.4">EQ3</text>
<text x="318" y="89.9">SPOUT2</text>
<text x="324.1" y="86.4">MTR</text>
<text x="333.4" y="88.5">18</text>
<text x="333.4" y="84.9">19</text>
<text x="388.8" y="87.9">SPK-</text>
<text x="64.2" y="93.2">D6</text>
<text x="318" y="93.4">SPOUT1</text>
<text x="333.4" y="92">17</text>
<text x="388.8" y="91.5">SPK+</text>
<text x="64.2" y="100.3">D4</text>
<text x="64.2" y="96.8">D5</text>
<text x="64.2" y="114.4">WR</text>
<text x="64.2" y="121.5">A0</text>
<text x="101.7" y="139.6">3</text>
<text x="106.9" y="141">IN</text>
<text x="119.2" y="141">OUT</text>
<text x="129.1" y="139.6">4</text>
<text x="129.1" y="143.2">2</text>
<text x="119.2" y="144.6">OUT</text>
<text x="194.7" y="155">D0</text>
<text x="194.7" y="151.4">GND</text>
<text x="205.9" y="152">1</text>
<text x="205.9" y="155.5">2</text>
<text x="209.4" y="153.7">1DIR</text>
<text x="222.4" y="153.7">1OE#</text>
<text x="233" y="155.5">47</text>
<text x="233" y="152">48</text>
<text x="240.6" y="155">RD0</text>
<text x="309.4" y="151.4">RRD</text>
<text x="309.4" y="155">RWR</text>
<text x="320.6" y="152">1</text>
<text x="320.6" y="155.5">2</text>
<text x="324.1" y="153.7">SH/LD#</text>
<text x="358.2" y="155.5">15</text>
<text x="194.7" y="158.5">D1</text>
<text x="205.9" y="159">3</text>
<text x="209.4" y="157.3">1B1</text>
<text x="209.4" y="160.8">1B2</text>
<text x="225.3" y="160.8">1A2</text>
<text x="225.3" y="157.3">1A1</text>
<text x="233" y="159">46</text>
<text x="240.6" y="158.5">RD1</text>
<text x="309.4" y="158.5">RD4</text>
<text x="320.6" y="159">3</text>
<text x="324.1" y="157.3">CLK</text>
<text x="324.1" y="160.8">E</text>
<text x="343.4" y="157.3">CLK INH</text>
<text x="354.3" y="160.8">D</text>
<text x="358.2" y="159">14</text>
<text x="365.8" y="158.5">RD3</text>
<text x="194.7" y="165.6">D2</text>
<text x="194.7" y="162">GND</text>
<text x="205.9" y="166.1">5</text>
<text x="209.4" y="167.9">1B3</text>
<text x="225.3" y="167.9">1A3</text>
<text x="233" y="166.1">44</text>
<text x="240.6" y="165.6">RD2</text>
<text x="240.6" y="162">GND</text>
<text x="309.4" y="165.6">RD6</text>
<text x="309.4" y="162">RD5</text>
<text x="320.6" y="162.6">4</text>
<text x="320.6" y="166.1">5</text>
<text x="324.1" y="164.3">F</text>
<text x="324.1" y="167.9">G</text>
<text x="354.5" y="164.3">C</text>
<text x="354.6" y="167.9">B</text>
<text x="358.2" y="166.1">12</text>
<text x="358.2" y="162.6">13</text>
<text x="365.8" y="162">RD2</text>
<text x="365.8" y="165.6">RD1</text>
<text x="194.7" y="169.1">D3</text>
<text x="194.7" y="172.6">V5</text>
<text x="205.9" y="169.6">6</text>
<text x="209.4" y="171.4">1B4</text>
<text x="225.3" y="171.4">1A4</text>
<text x="233" y="169.6">43</text>
<text x="240.6" y="169.1">RD3</text>
<text x="240.6" y="172.6">V33</text>
<text x="309.4" y="169.1">RD7</text>
<text x="320.6" y="169.6">6</text>
<text x="320.6" y="173.1">7</text>
<text x="324.1" y="171.4">H</text>
<text x="354.6" y="171.4">A</text>
<text x="358.2" y="173.1">10</text>
<text x="358.2" y="169.6">11</text>
<text x="365.8" y="169.1">RD0</text>
<text x="194.7" y="179.7">D5</text>
<text x="194.7" y="176.1">D4</text>
<text x="205.9" y="176.7">8</text>
<text x="209.4" y="178.4">1B5</text>
<text x="225.3" y="178.4">1A5</text>
<text x="233" y="176.7">41</text>
<text x="240.6" y="179.7">RD5</text>
<text x="240.6" y="176.1">RD4</text>
<text x="324.1" y="174.9">Q#H</text>
<text x="350.4" y="174.9">SER</text>
<text x="351.9" y="178.4">QH</text>
<text x="358.2" y="176.7">9</text>
<text x="365.8" y="176.1">QH</text>
<text x="194.7" y="183.2">GND</text>
<text x="205.9" y="180.2">9</text>
<text x="209.4" y="182">1B6</text>
<text x="225.3" y="182">1A6</text>
<text x="233" y="180.2">40</text>
<text x="240.6" y="183.2">GND</text>
<text x="194.7" y="190.3">D7</text>
<text x="194.7" y="186.7">D6</text>
<text x="203.9" y="187.3">11</text>
<text x="203.9" y="190.8">12</text>
<text x="209.4" y="189">1B7</text>
<text x="225.3" y="189">1A7</text>
<text x="233" y="190.8">37</text>
<text x="233" y="187.3">38</text>
<text x="240.6" y="190.3">RD7</text>
<text x="240.6" y="186.7">RD6</text>
<text x="34.2" y="195.6">GND</text>
<text x="43.7" y="196.1">1</text>
<text x="47.2" y="197.8">GND</text>
<text x="60.4" y="197.8">MCLK</text>
<text x="70.7" y="196.1">24</text>
<text x="78.3" y="195.5">F_CLK</text>
<text x="194.7" y="197.3">A0</text>
<text x="194.7" y="193.8">A1</text>
<text x="203.9" y="194.3">13</text>
<text x="203.9" y="197.8">14</text>
<text x="209.4" y="192.5">1B8</text>
<text x="209.4" y="196.1">2B1</text>
<text x="225.3" y="196.1">2A1</text>
<text x="225.3" y="192.5">1A8</text>
<text x="233" y="197.8">35</text>
<text x="233" y="194.3">36</text>
<text x="240.6" y="197.3">RA0</text>
<text x="34.2" y="202.6">D1</text>
<text x="34.2" y="199.1">D0</text>
<text x="43.7" y="199.6">2</text>
<text x="43.7" y="203.1">3</text>
<text x="47.2" y="201.4">D0</text>
<text x="62.6" y="201.4">VCC</text>
<text x="70.7" y="203.1">22</text>
<text x="70.7" y="199.6">23</text>
<text x="78.3" y="199.1">VCC</text>
<text x="194.7" y="200.8">GND</text>
<text x="209.4" y="199.6">2B2</text>
<text x="225.3" y="199.6">2A2</text>
<text x="240.6" y="200.8">GND</text>
<text x="325.9" y="201.4">1</text>
<text x="329.4" y="203.1">DIR</text>
<text x="34.2" y="209.7">D3</text>
<text x="34.2" y="206.1">D2</text>
<text x="43.7" y="206.7">4</text>
<text x="47.2" y="204.9">D1</text>
<text x="47.2" y="208.4">D2</text>
<text x="60.5" y="204.9">AVCC</text>
<text x="62.3" y="208.4">MOL</text>
<text x="70.7" y="206.7">21</text>
<text x="78.3" y="209.7">IN.R</text>
<text x="78.3" y="206.1">IN.L</text>
<text x="166.5" y="209.7">A.VCC</text>
<text x="194.7" y="207.9">IC</text>
<text x="194.7" y="204.4">WR</text>
<text x="203.9" y="204.9">16</text>
<text x="203.9" y="208.4">17</text>
<text x="209.4" y="206.7">2B3</text>
<text x="225.3" y="206.7">2A3</text>
<text x="233" y="208.4">32</text>
<text x="233" y="204.9">33</text>
<text x="240.6" y="207.9">RRD</text>
<text x="240.6" y="204.4">RWR</text>
<text x="314.7" y="204.4">OP</text>
<text x="325.9" y="204.9">2</text>
<text x="325.9" y="208.4">3</text>
<text x="329.4" y="206.7">A1</text>
<text x="342" y="206.7">/OE</text>
<text x="349.4" y="208.4">18</text>
<text x="349.4" y="204.9">19</text>
<text x="358.8" y="204.4">RA0</text>
<text x="358.8" y="207.9">QH</text>
<text x="34.2" y="213.2">D4</text>
<text x="43.7" y="210.2">5</text>
<text x="43.7" y="213.7">6</text>
<text x="47.2" y="211.9">D3</text>
<text x="47.2" y="215.5">D4</text>
<text x="59.8" y="215.5">AGND</text>
<text x="61.9" y="211.9">MOR</text>
<text x="70.7" y="213.7">19</text>
<text x="70.7" y="210.2">20</text>
<text x="117.9" y="210.2">1</text>
<text x="117.9" y="213.7">2</text>
<text x="122.4" y="211.6">D2</text>
<text x="122.4" y="215.1">D1</text>
<text x="151.8" y="215.1">D3</text>
<text x="158.7" y="213.7">15</text>
<text x="166.5" y="213.2">D3</text>
<text x="194.7" y="214.9">P_CE 19</text>
<text x="194.7" y="211.4">V5</text>
<text x="209.4" y="210.2">2B4</text>
<text x="225.3" y="210.2">2A4</text>
<text x="233" y="215.5">30</text>
<text x="240.6" y="214.9">RP_CE</text>
<text x="240.6" y="211.4">V33</text>
<text x="325.9" y="211.9">4</text>
<text x="325.9" y="215.5">5</text>
<text x="329.4" y="210.2">A2</text>
<text x="329.4" y="213.7">A3</text>
<text x="343.8" y="213.7">B2</text>
<text x="343.8" y="210.2">B1</text>
<text x="349.4" y="215.5">16</text>
<text x="349.4" y="211.9">17</text>
<text x="34.2" y="220.2">D6</text>
<text x="34.2" y="216.7">D5</text>
<text x="43.7" y="217.2">7</text>
<text x="43.7" y="220.8">8</text>
<text x="47.2" y="219">D5</text>
<text x="65.1" y="219">A1</text>
<text x="70.7" y="220.8">17</text>
<text x="70.7" y="217.2">18</text>
<text x="78.3" y="220.2">A0</text>
<text x="78.3" y="216.7">A1</text>
<text x="117.9" y="217.2">3</text>
<text x="117.9" y="220.8">4</text>
<text x="122.4" y="218.7">D0</text>
<text x="145.4" y="218.7">CLOCK</text>
<text x="158.7" y="220.8">13</text>
<text x="158.7" y="217.2">14</text>
<text x="166.5" y="216.7">OP</text>
<text x="194.7" y="218.5">F_CE 20</text>
<text x="209.4" y="217.2">2B5</text>
<text x="209.4" y="220.8">2B6</text>
<text x="225.3" y="220.8">2A6</text>
<text x="225.3" y="217.2">2A5</text>
<text x="233" y="219">29</text>
<text x="240.6" y="218.5">RF_CE</text>
<text x="325.9" y="219">6</text>
<text x="329.4" y="217.2">A4</text>
<text x="329.4" y="220.8">A5</text>
<text x="343.8" y="220.8">B4</text>
<text x="343.8" y="217.2">B3</text>
<text x="349.4" y="219">15</text>
<text x="34.2" y="223.8">D7</text>
<text x="41.7" y="227.8">10</text>
<text x="43.7" y="224.3">9</text>
<text x="47.2" y="222.5">D6</text>
<text x="47.2" y="226.1">D7</text>
<text x="63.2" y="226.1">/RD</text>
<text x="65.1" y="222.5">A0</text>
<text x="70.7" y="227.8">15</text>
<text x="70.7" y="224.3">16</text>
<text x="78.3" y="227.3">WR</text>
<text x="104.8" y="227.3">P_CE</text>
<text x="117.9" y="224.3">5</text>
<text x="117.9" y="227.8">6</text>
<text x="122.4" y="222.2">READY</text>
<text x="122.4" y="225.7">WE#</text>
<text x="151.8" y="225.7">D5</text>
<text x="151.8" y="222.2">D4</text>
<text x="158.7" y="227.8">11 D6</text>
<text x="158.7" y="224.3">12 D5</text>
<text x="194.7" y="222">GND</text>
<text x="203.9" y="226.1">22</text>
<text x="209.4" y="227.8">2B7</text>
<text x="225.3" y="227.8">2A7</text>
<text x="233" y="226.1">27</text>
<text x="240.6" y="222">GND</text>
<text x="325.9" y="222.5">7</text>
<text x="325.9" y="226.1">8</text>
<text x="329.4" y="224.3">A6</text>
<text x="329.4" y="227.8">A7</text>
<text x="343.8" y="227.8">B6</text>
<text x="343.8" y="224.3">B5</text>
<text x="349.4" y="226.1">13</text>
<text x="349.4" y="222.5">14</text>
<text x="34.2" y="230.8">IC</text>
<text x="41.7" y="231.4">11</text>
<text x="47.2" y="229.6">NC</text>
<text x="47.2" y="233.1">/IC</text>
<text x="62.5" y="229.6">/WR</text>
<text x="63.4" y="233.1">/CS</text>
<text x="70.7" y="231.4">14</text>
<text x="78.3" y="230.8">F_CE</text>
<text x="117.9" y="231.4">7</text>
<text x="122.4" y="229.2">CE#</text>
<text x="122.4" y="232.8">AUD OUT</text>
<text x="151.8" y="232.8">D7</text>
<text x="151.8" y="229.2">D6</text>
<text x="158.7" y="231.4">10 D7</text>
<text x="194.7" y="232.6">GND</text>
<text x="203.9" y="229.6">23</text>
<text x="203.9" y="233.1">24</text>
<text x="209.4" y="231.4">2B8</text>
<text x="225.3" y="231.4">2A8</text>
<text x="233" y="233.1">25</text>
<text x="233" y="229.6">26</text>
<text x="240.6" y="232.6">GND</text>
<text x="325.9" y="229.6">9</text>
<text x="329.4" y="231.4">A8</text>
<text x="343.8" y="231.4">B7</text>
<text x="349.4" y="233.1">11</text>
<text x="349.4" y="229.6">12</text>
<text x="34.2" y="234.4">GND 12</text>
<text x="61.8" y="236.6">/IRQ</text>
<text x="70.7" y="234.9">13</text>
<text x="108.3" y="234.4">GND</text>
<text x="151.7" y="236.3">NC</text>
<text x="158.7" y="234.9">9</text>
<text x="209.4" y="234.9">2DIR</text>
<text x="222.4" y="234.9">2OE#</text>
<text x="343.8" y="234.9">B8</text>
<text x="74.8" y="278.4">D5</text>
<text x="118.9" y="278.4">OP</text>
</g>
<g font-size="3.2">
<text x="225.3" y="28.5">2</text>
<text x="228.8" y="30.3">GND OUT</text>
<text x="149.7" y="47.6">2</text>
<text x="149.7" y="51.1">1</text>
<text x="285.5" y="63.8">8</text>
<text x="290" y="65.2">VSS</text>
<text x="283.5" y="92">16</text>
<text x="290" y="93.4">SPVSS</text>
<text x="211.4" y="118.1">1</text>
<text x="211.4" y="114.6">2</text>
<text x="116.1" y="154.7" transform="rotate(-90 116.1 154.7)">1</text>
<text x="205.9" y="162.6">4</text>
<text x="209.4" y="164.3">GND</text>
<text x="224.2" y="164.3">GND</text>
<text x="233" y="162.6">45</text>
<text x="320.6" y="176.7">8</text>
<text x="324.1" y="178.4">GND</text>
<text x="203.9" y="183.7">10</text>
<text x="209.4" y="185.5">GND</text>
<text x="224.2" y="185.5">GND</text>
<text x="233" y="183.7">39</text>
<text x="203.9" y="201.4">15</text>
<text x="209.4" y="203.1">GND</text>
<text x="224.2" y="203.1">GND</text>
<text x="233" y="201.4">34</text>
<text x="203.9" y="222.5">21</text>
<text x="209.4" y="224.3">GND</text>
<text x="224.2" y="224.3">GND</text>
<text x="233" y="222.5">28</text>
<text x="323.9" y="233.1">10</text>
<text x="47.2" y="236.6">GND</text>
<text x="117.9" y="234.9">8</text>
<text x="122.4" y="236.3">GND</text>
<text x="329.4" y="234.9">GND</text>
</g>
<g font-size="3.2" fill="#f00">
<text x="245.4" y="25">4</text>
<text x="320" y="40.5">IOVDD</text>
<text x="333.4" y="39.1">32</text>
<text x="285.5" y="60.3">7</text>
<text x="290" y="61.7">VDD</text>
<text x="285.5" y="67.3">9</text>
<text x="290" y="68.7">VREF</text>
<text x="283.5" y="88.5">15</text>
<text x="290" y="89.9">SPVDD</text>
<text x="350.2" y="153.7">VCC</text>
<text x="358.2" y="152">16</text>
<text x="205.9" y="173.1">7</text>
<text x="233" y="173.1">42</text>
<text x="209.4" y="174.9">VCCB</text>
<text x="222.8" y="174.9">VCCA</text>
<text x="341.3" y="203.1">VCC</text>
<text x="349.4" y="201.4">20</text>
<text x="149.7" y="211.6">VCC</text>
<text x="158.7" y="210.2">16</text>
<text x="203.9" y="211.9">18</text>
<text x="209.4" y="213.7">VCCB</text>
<text x="222.8" y="213.7">VCCA</text>
<text x="233" y="211.9">31</text>
</g>
</svg>
